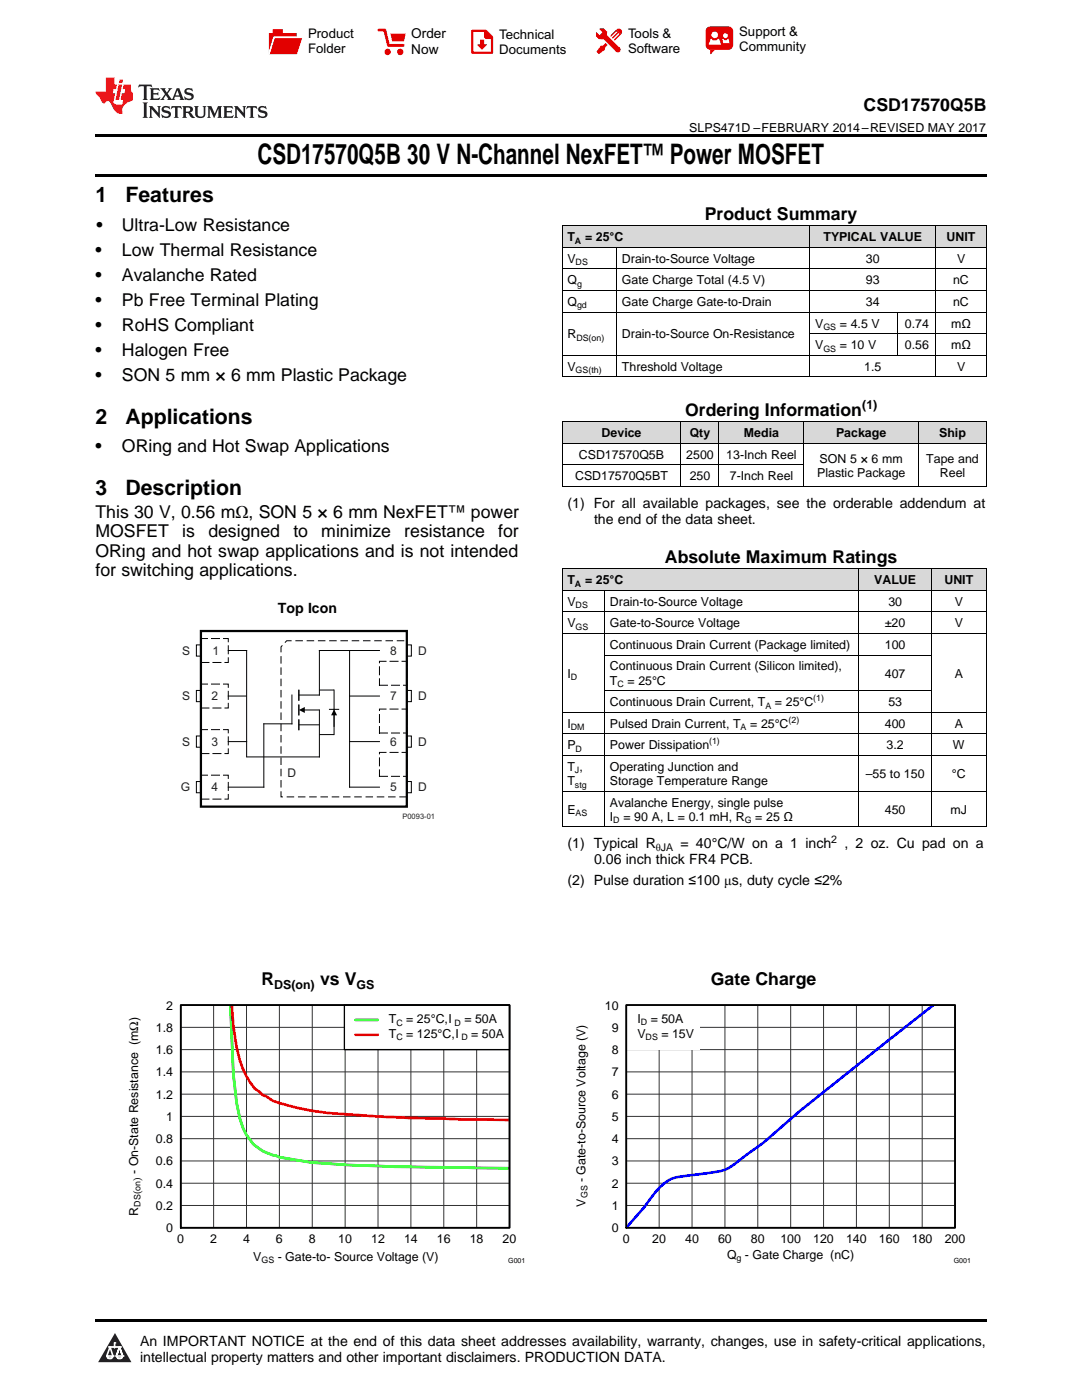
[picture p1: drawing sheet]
<svg xmlns="http://www.w3.org/2000/svg" width="216mm" height="279mm" viewBox="0 0 216 279" stroke-linecap="round" stroke-linejoin="round" font-family="sans-serif">
<g fill="#d8d8d8">
<path d="M112.2 113.6h8.4v4.3h-8.4z"/>
<path d="M120.6 113.6h50.8v4.3h-50.8z"/>
<path d="M171.4 113.6h14.4v4.3h-14.4z"/>
<path d="M185.8 113.6h11v4.3h-11z"/>
<path d="M112.2 84.2h23.7v4.3h-23.7z"/>
<path d="M135.9 84.2h7.6v4.3h-7.6z"/>
<path d="M143.5 84.2h16.9v4.3h-16.9z"/>
<path d="M160.4 84.2h22.9v4.3h-22.9z"/>
<path d="M183.3 84.2h13.5v4.3h-13.5z"/>
<path d="M112.2 45.1h10.8v4.3h-10.8z"/>
<path d="M123 45.1h38.6v4.3h-38.6z"/>
<path d="M161.6 45.1h17.6v4.3h-17.6z"/>
<path d="M179.2 45.1h7.6v4.3h-7.6z"/>
<path d="M186.8 45.1h10v4.3h-10z"/>
</g>
<path d="M22.9 266l3.3 5.9h-6.6z" fill="#231f20"/>
<path d="M21.3 270.6h1.2l-.3 .5h-.3a.53 .53 0 0 1-.6-.5z" fill-rule="evenodd" fill="#fff"/>
<path d="M21.3 270.6h1.2l-.3 .5h-.3a.53 .53 0 0 1-.6-.5z" fill="none" stroke="#231f20" stroke-width=".33"/>
<path d="M21.3 270.6l1.2 .1-.3 .4h-.5z" fill="none" stroke="#fff" stroke-width=".33"/>
<path d="M22.9 268.9h.1" fill="none" stroke="#fff" stroke-width=".33"/>
<path d="M22.9 268v.9z" fill="#fff"/>
<path d="M22.9 268v.9z" fill="none" stroke="#fff" stroke-width=".33"/>
<circle cx="22.9" cy="268" r=".16" fill="#fff"/>
<path d="M21.8 268.8h.1" fill="none" stroke="#fff" stroke-width=".33"/>
<path d="M21.8 268.8h2.2z" fill="#fff"/>
<path d="M21.8 268.8h2.2z" fill="none" stroke="#fff" stroke-width=".33"/>
<circle cx="24" cy="268.8" r=".16" fill="#fff"/>
<path d="M23.2 270.6h.1" fill="none" stroke="#fff" stroke-width=".33"/>
<path d="M23.8 268.8l-.6 1.8z" fill="#fff"/>
<path d="M23.8 268.8l-.6 1.8z" fill="none" stroke="#fff" stroke-width=".33"/>
<path d="M23.8 268.8l.7 1.8z" fill="#fff"/>
<path d="M23.8 268.8l.7 1.8z" fill="none" stroke="#fff" stroke-width=".33"/>
<path d="M24.4 270.6h.1" fill="none" stroke="#fff" stroke-width=".33"/>
<circle cx="21.3" cy="270.6" r=".16" fill="#fff"/>
<path d="M22 268.8l-.7 1.8z" fill="#fff"/>
<path d="M22 268.8l-.7 1.8z" fill="none" stroke="#fff" stroke-width=".33"/>
<path d="M22 268.8l.5 1.8z" fill="#fff"/>
<path d="M22 268.8l.5 1.8z" fill="none" stroke="#fff" stroke-width=".33"/>
<circle cx="22.5" cy="270.6" r=".16" fill="#fff"/>
<path d="M23.3 270.6h1.2a.63 .63 0 0 1-.6 .5 .63 .63 0 0 1-.6-.5z" fill-rule="evenodd" fill="#fff"/>
<path d="M23.3 270.6h1.2a.63 .63 0 0 1-.6 .5 .63 .63 0 0 1-.6-.5z" fill="none" stroke="#231f20" stroke-width=".33"/>
<path d="M23.3 270.6h1.2l-.4 .5h-.5z" fill="none" stroke="#fff" stroke-width=".33"/>
<path d="M23.2 270.6h.1" fill="none" stroke="#fff" stroke-width=".33"/>
<circle cx="24.5" cy="270.6" r=".16" fill="#fff"/>
<path d="M19 263.2h177.8v.5h-177.8z" fill="#000"/>
<path d="M36.1 200.6h65.6v44.4h-65.6z" fill="none" stroke="#000" stroke-width=".26"/>
<g fill="none" stroke="#333" stroke-width=".2">
<path d="M36.1 200.6h65.6v44.4h-65.6zM36.1 218.4h65.6M36.1 213.9h65.6M36.1 209.5h65.6M36.1 205h65.6M42.6 200.6v44.4M49.2 200.6v44.4M55.7 200.6v44.4M62.3 200.6v44.4M68.9 200.6v44.4M75.4 200.6v44.4M82 200.6v44.4"/>
<path d="M88.6 200.6v44.4M95.1 200.6v44.4M36.1 236.1h65.6M36.1 231.7h65.6M36.1 227.2h65.6M36.1 222.8h65.6M36.1 240.6h65.6"/>
</g>
<path d="M46 200.5l.6 13.9 .6 5.7 .7 3.2a10.9 10.9 0 0 0 3.3 5.5 8.9 8.9 0 0 0 3.9 1.8l.6 .3 6.6 1.1a460.4 460.4 0 0 0 32.8 1.1l6.6 .1" fill="none" stroke="#0f0" stroke-width=".53"/>
<path d="M46.2 200.5a38.1 38.1 0 0 0 2.3 13 11.6 11.6 0 0 0 2.7 4l1.3 1.1 .6 .2a5.5 5.5 0 0 0 2.6 1.3 50.5 50.5 0 0 0 13.2 2.3 534.4 534.4 0 0 0 32.8 1.1" fill="none" stroke="#f00" stroke-width=".53"/>
<path d="M68.7 200.6h33v8.9h-33z" fill="#fff"/>
<path d="M68.7 200.6h33v8.9h-33zM125 200.6h65.6v44.4h-65.6z" fill="none" stroke="#000" stroke-width=".26"/>
<path d="M70.9 203.5h4.5" fill="none" stroke="#0f0" stroke-width=".53"/>
<path d="M70.9 206.5h4.5" fill="none" stroke="#f00" stroke-width=".53"/>
<path d="M36.1 200.6h65.6v44.4h-65.6z" fill="none" stroke="#000" stroke-width=".35"/>
<g fill="none" stroke="#333" stroke-width=".2">
<path d="M125 200.6h65.6v44.4h-65.6zM125 218.4h65.6M125 213.9h65.6M125 209.5h65.6M125 205h65.6M131.5 200.6v44.4M138.1 200.6v44.4M144.6 200.6v44.4M151.2 200.6v44.4M157.8 200.6v44.4M164.3 200.6v44.4M170.9 200.6v44.4"/>
<path d="M177.5 200.6v44.4M184 200.6v44.4M125 236.1h65.6M125 231.7h65.6M125 227.2h65.6M125 222.8h65.6M125 240.6h65.6"/>
</g>
<path d="M186.3 200.5l-26.7 21.2-7.3 6.4-5.7 4.2a7.2 7.2 0 0 1-4.2 1.7l-5.1 .6a7.9 7.9 0 0 0-4.8 1.6 19.4 19.4 0 0 0-3.9 4.7l-3.6 4.1" fill="none" stroke="#00f" stroke-width=".53"/>
<path d="M125 200.6h14.6v8.9h-14.6z" fill="#fff"/>
<path d="M125 200.6h65.6v44.4h-65.6z" fill="none" stroke="#000" stroke-width=".35"/>
<path d="M112.2 157.9v7.2M120.6 157.9v7.2M171.4 157.9v7.2M185.8 157.9v7.2M196.8 157.9v7.2M112.2 165h84.6" fill="none" stroke="#000" stroke-width=".2"/>
<g fill="none" stroke="#010202" stroke-width=".2">
<path d="M39.2 128.7h.9v2.2h-.9zM39.2 137.8h.9v2.2h-.9zM45.6 129.8h3.6v21.2M45.6 138.9h3.5M58.3 138.7v5.8h-5.7v12.6h-7M59.6 137.7v2M66.7 137.7v3.9M69.8 138.9h5.9M69.8 129.8v27.3h5.9M75.7 129.8h-12v8.9h-4M81.2 128.7h.9v2.2h-.9zM81.2 137.8h.9v2.2h-.9z"/>
<path d="M39.2 146.9h.9v2.2h-.9zM39.2 156h.9v2.2h-.9zM45.6 148h3.6M59.6 140.7v2M59.6 143.7v1.9M60.4 141.7h3.3v9.4h-14.4M65.7 141.6h1.9M69.8 148h5.9M81.2 146.9h.9v2.2h-.9zM81.2 156h.9v2.2h-.9z"/>
</g>
<path d="M40.1 125.9h41.1v35.1h-41.1z" fill="none" stroke="#010202" stroke-width=".45"/>
<path d="M40.1 127.4h5.5v4.8h-5.5zM40.1 136.5h5.5v4.8h-5.5zM75.7 132h5.5v4.8h-5.5zM40.1 145.6h5.5v4.8h-5.5zM40.1 154.7h5.5v4.8h-5.5zM75.7 141.5h5.5v4.8h-5.5zM75.7 150.2h5.5v4.7h-5.5z" fill="none" stroke="#010202" stroke-width=".2" stroke-dasharray="1.6 .8"/>
<path d="M81.2 159h-25.1v-29.9l1.1-1.2h24" fill="none" stroke="#010202" stroke-width=".2" stroke-dasharray="1.5 .7" stroke-linecap="butt"/>
<path d="M59.6 141.7l1.2-.6v1.2z" fill="#010202"/>
<path d="M66.7 142.3v2.8" fill="none" stroke="#010202" stroke-width=".2"/>
<path d="M66.7 141.6l.6 1.2h-1.2z" fill="#010202"/>
<path d="M63.7 137.7h3M59.6 144.7h4.1M66.7 141.6v5h-3" fill="none" stroke="#010202" stroke-width=".2"/>
<g fill="none" stroke="#000" stroke-width=".2">
<path d="M112.2 58h84.6M112.2 53.7h84.6M112.2 49.4h84.6M112.2 45.1h84.6M112.2 45.1v30.1M123 49.4v25.8M161.6 45.1v30.1M186.7 45.1v30.1M196.8 45.1v30.1M112.2 75.2h84.6M112.2 70.9h84.6M112.2 62.3h84.6"/>
<path d="M161.6 66.6h35.2M179.2 62.3v8.6M112.2 97.1h84.6M112.2 92.8h48.2M112.2 88.5h84.6M112.2 84.2h84.6M112.2 84.2v13M135.8 84.2v13M143.5 84.2v13M160.4 84.2v13M183.3 84.2v13M196.8 84.2v13"/>
<path d="M112.2 117.8h84.6M112.2 113.5h84.6M112.2 113.6v44.3M120.6 117.9v40M171.4 113.6v44.3M185.8 113.6v44.3M196.8 113.6v44.3M112.2 126.4h84.6M112.2 122.1h84.6M120.6 137.8h65.2M120.6 130.7h65.2M112.2 157.9h84.6"/>
<path d="M112.2 150.8h84.6M112.2 146.5h84.6M112.2 142.2h84.6"/>
</g>
<path d="M19 34.8h177.8v.5h-177.8zM19 26.8h177.8v.6h-177.8zM112.2 97.1l.1 .1zM143.4 97.1l.1 .1zM160.3 97.1l.1 .1zM183.2 97.1l.1 .1zM196.7 97.1l.1 .1z" fill="#000"/>
<path d="M27.7 16.9l-.1 .6 .6-.3h.5v.2v2.2l-.2 .4h1l-.2-.4v-2.2v-.2h.5l.6 .3-.2-.6zM29.9 17.6l.2 .4v1.6l-.2 .4h1.9l.1-.6a1.09 1.09 0 0 1-1.3 .1v-.6h.6l.4 .2v-.7l-.2 .2h-.8v-.6l.2-.1a1.01 1.01 0 0 1 1 .3l-.1-.6zM32 17.6l.9 1.2-1 1.2h.9l-.2-.3 .5-.7 .5 .7-.3 .3h1.7l-.2-.3 .1-.4h1l.1 .4-.2 .3h1l-.3-.4-.7-2h-.5l-1 2.2-.8-1.1 .9-1.1h-.9l.2 .2-.4 .7-.4-.7 .2-.2zM35.4 18l.4 1h-.8zM37 17.7a.66 .66 0 0 0-.2 .8 .66 .66 0 0 0 .6 .4l.7 .2 .1 .2a.8 .8 0 0 1-.7 .4 .8 .8 0 0 1-.7-.5l.1 .8 .2-.2a.94 .94 0 0 0 1.1 .1 .94 .94 0 0 0 .4-.9 1.48 1.48 0 0 0-1.3-.6v-.4a1.1 1.1 0 0 1 1.2 .2l-.2-.6-.2 .1-.5-.1zM28.5 20.4l.2 .4v2.3l-.2 .4h1l-.2-.4v-2.3l.2-.4zM29.7 21.2l.2 .4v1.5l-.2 .4h.8l-.3-.4 .1-1.3 1.6 1.8v-2l.2-.4h-.7l.2 .2v1.1l-1.2-1.3zM32.5 21.3a.66 .66 0 0 0-.2 .8 .66 .66 0 0 0 .6 .4l.6 .2 .2 .2a.8 .8 0 0 1-.8 .4 .8 .8 0 0 1-.7-.5l.2 .7 .2-.1a.94 .94 0 0 0 1 .1 .94 .94 0 0 0 .5-1 1.47 1.47 0 0 0-1.3-.6l-.1-.3a1.1 1.1 0 0 1 1.3 .2l-.2-.6-.2 .1-.5-.2zM34.3 21.2l-.2 .6a.64 .64 0 0 1 .8-.3v1.6l-.2 .4h1l-.3-.4 .1-1.6a.66 .66 0 0 1 .8 .3l-.2-.6zM36.3 21.2l.3 .4v1.5l-.3 .4h1l-.2-.2v-.7h.5l.1 .1a.8 .8 0 0 0 1.2 .7l-1-1a.62 .62 0 0 0 .6-.5 .62 .62 0 0 0-.6-.7zM37.1 21.5h.1a.48 .48 0 0 1 .6 0 .48 .48 0 0 1 .1 .6l-.2 .1-.6 .1zM38.7 21.2l.2 .2a2.29 2.29 0 0 0 .4 2 1.05 1.05 0 0 0 1.7-.7v-1.3l.2-.2h-.8l.2 .4v1.1a.61 .61 0 0 1-.6 .6 .61 .61 0 0 1-.6-.6v-1.1l.3-.4zM41.3 21.2l.3 .4v1.5l-.3 .4h.8l-.2-.4v-1.4l.8 1.9 .9-1.9v1.4l-.2 .4h.9l-.2-.4v-1.5l.2-.4h-.8l-.7 1.5-.6-1.5zM44.5 21.2l.2 .4v1.5l-.2 .4h1.9l.2-.6a1.1 1.1 0 0 1-1.4 .2v-.7h.6l.4 .2v-.6l-.2 .1-.8 .1v-.6l.2-.1a1.02 1.02 0 0 1 1.1 .2l-.2-.5zM46.7 21.2l.2 .4v1.5l-.2 .4h.8l-.3-.4 .1-1.3 1.6 1.8v-2l.2-.4h-.7l.2 .2v1.1l-1.2-1.3zM49.3 21.2l-.1 .6a.64 .64 0 0 1 .8-.3v1.6l-.3 .4h1l-.2-.4v-1.6a.66 .66 0 0 1 .8 .3l-.1-.6zM51.7 21.3a.66 .66 0 0 0-.2 .7 .66 .66 0 0 0 .7 .5l.6 .2 .1 .2a.8 .8 0 0 1-.7 .4 .8 .8 0 0 1-.7-.5l.1 .7 .2-.1a.94 .94 0 0 0 1.1 .1 .94 .94 0 0 0 .4-1 1.48 1.48 0 0 0-1.2-.6l-.1-.3a1.1 1.1 0 0 1 1.2 .2l-.2-.6-.1 .1-.6-.2z" fill="#231f20"/>
<path d="M21.1 15.5v2.8h-2v.4l.9 .9a.96 .96 0 0 0 1 1 .59 .59 0 0 1 .5-.4 .59 .59 0 0 1 .5 .3l.4 .8a1.61 1.61 0 0 0 2.1 1.3 1.63 1.63 0 0 1 1.1-2.2l.9-.3v-1.5a1.6 1.6 0 0 1-.4-1.7h-1.4l-.2 .9h.5l-.2 .8h-.5l-.2 1v.3h.5l-.2 .9h-.7a.74 .74 0 0 1-1-.6l.3-1.6h-.5l.2-.8h.5l.1-.9h-.4v-1.4zM23.7 16.9l-.7 3h.8l.6-3zM23.8 15.9l-.1 .7h.7l.2-.7z" fill="#ee1d23"/>
<g fill="#d60000">
<path d="M54.4 5.8h2v.8h2.8v4.2h-5.5v-4.2h.7z" fill-rule="evenodd"/>
<path d="M54.7 7.5h5.6l-1 3.3h-5.6z" fill-rule="evenodd"/>
</g>
<path d="M54.6 7.4h5.8l-.1 .1h-5.5l-1.1 3.3z" fill-rule="evenodd" fill="#fff"/>
<path d="M54.6 7.4h5.8l-.1 .1h-5.5l-1.1 3.3z" fill="none" stroke="#fff" stroke-width=".2"/>
<path d="M75.6 6h1.2l.7 3.1h3" fill="none" stroke="#d60000" stroke-width=".56"/>
<g fill="#d60000">
<path d="M77.9 6.7h3.1l-.4 1.5h-2.3z" fill-rule="evenodd"/>
<circle cx="77.3" cy="10.4" r=".64"/>
<circle cx="79.9" cy="10.4" r=".64"/>
</g>
<path d="M94.2 6.2h2.7l1.3 1.2v3.1h-4z" fill="none" stroke="#d60000" stroke-width=".44"/>
<g fill="#d60000">
<path d="M95.8 7.9h.8v1h.6l-1 1.1-1-1v-.1h.6z" fill-rule="evenodd"/>
<path d="M96.6 6.2h.3l1.3 1.2v.4h-1.3l-.3-.4z" fill-rule="evenodd"/>
<path d="M119.6 5.7h.9l.6 .6 .1 .7 2.5 2.5-.8 .8-2.3-2.3-1.1-.2-.6-.6v-.8l.7 .6 .5-.4v-.2l-.4-.5z" fill-rule="evenodd"/>
<path d="M119.9 9.1h.4l.5-.5 .4 .4-.5 .5v.4l-1.2 .9-.5-.5z" fill-rule="evenodd"/>
<path d="M123 5.9a.67 .67 0 0 1 .9 0 .67 .67 0 0 1 0 .9z" fill-rule="evenodd"/>
<path d="M123 5.9l.9 .9-1.2 1.2h-.2l.1-.2 .9-.9 .1-.2h-.3l-.9 1h-.2v-.2l.9-1 .1-.2h-.3l-.9 1h-.2v-.2z" fill-rule="evenodd"/>
<circle cx="123.3" cy="9.9" r=".54"/>
</g>
<path d="M121.1 6.3l-.1 .7" fill="none" stroke="#d60000" stroke-width=".2"/>
<g fill="#d60000">
<path d="M141.1 5.5l.6-.2h3.6a.95 .95 0 0 1 1 .9v2.8a.95 .95 0 0 1-1 .9h-3.6a.95 .95 0 0 1-.9-.9v-2.8z" fill-rule="evenodd"/>
<path d="M141.7 9.9h.9l-.7 .9h-.2z" fill-rule="evenodd"/>
</g>
<g fill="#fff">
<path d="M144.3 8.6h1.3z"/>
<path d="M141.8 7.8h.3l.1 .2h.8l.2-.2h.3l.4 1.1h-2.5z" fill-rule="evenodd"/>
<path d="M144.2 7.8h.2l.2 .2h.4l.2-.2h.2l.2 .8h-1.3z" fill-rule="evenodd"/>
<circle cx="142.6" cy="6.9" r=".65"/>
<circle cx="144.8" cy="7.1" r=".48"/>
</g>
<text font-size="5.6" x="51.4" y="32.8">CSD17570Q5B 30 V N-Channel NexFET™ Power MOSFET</text>
<g font-size="4.2">
<text x="19" y="40.4">1</text>
<text x="25" y="40.4">Features</text>
<text x="19" y="84.6">2</text>
<text x="25" y="84.6">Applications</text>
<text x="19" y="98.7">3</text>
<text x="25" y="98.7">Description</text>
</g>
<g font-size="3.5">
<text x="172.3" y="22.2">CSD17570Q5B</text>
<text x="19.2" y="46.1">•</text>
<text x="24.3" y="46.1">Ultra-Low Resistance</text>
<text x="140.7" y="43.9">Product Summary</text>
<text x="19" y="51.1">•</text>
<text x="24.3" y="51.1">Low Thermal Resistance</text>
<text x="19" y="56.1">•</text>
<text x="24.3" y="56.1">Avalanche Rated</text>
<text x="19" y="61.1">•</text>
<text x="24.3" y="61.1">Pb Free Terminal Plating</text>
<text x="19" y="66.1">•</text>
<text x="19" y="71.1">•</text>
<text x="24.3" y="66.1">RoHS Compliant</text>
<text x="24.3" y="71.1">Halogen Free</text>
<text x="19" y="76.1">•</text>
<text x="24.3" y="76.1">SON 5 mm × 6 mm Plastic Package</text>
<text x="136.7" y="83">Ordering Information</text>
<text x="19" y="90.3">•</text>
<text x="24.3" y="90.3">ORing and Hot Swap Applications</text>
<text x="19" y="103.4">This 30 V, 0.56 mΩ, SON 5 × 6 mm NexFET™ power</text>
<text x="19" y="107.2">MOSFET</text>
<text x="36.4" y="107.2">is</text>
<text x="41.6" y="107.2">designed</text>
<text x="58.5" y="107.2">to</text>
<text x="64.1" y="107.2">minimize</text>
<text x="80.7" y="107.2">resistance</text>
<text x="99.4" y="107.2">for</text>
<text x="19" y="111.1">ORing and hot swap applications and is not intended</text>
<text x="132.7" y="112.3">Absolute Maximum Ratings</text>
<text x="19" y="115">for switching applications.</text>
<text x="52.2" y="196.6">R</text>
<text x="63.9" y="196.6">vs V</text>
<text x="141.9" y="196.6">Gate Charge</text>
</g>
<g font-size="2.8">
<text x="113.2" y="101.4">(1) For all available packages, see the orderable addendum at</text>
<text x="118.5" y="104.6">the end of the data sheet.</text>
<text x="55.5" y="122.4">Top Icon</text>
<text x="113.2" y="169.3">(1) Typical R</text>
<text x="118.5" y="172.5">0.06 inch thick FR4 PCB.</text>
<text x="135.8" y="169.3">= 40°C/W on a 1 inch</text>
<text x="168.5" y="169.3">, 2 oz. Cu pad on a</text>
<text x="113.2" y="176.7">(2) Pulse duration ≤100 μs, duty cycle ≤2%</text>
<text x="27.9" y="268.6">An IMPORTANT NOTICE at the end of this data sheet addresses availability, warranty, changes, use in safety-critical applications,</text>
<text x="27.9" y="271.8">intellectual property matters and other important disclaimers. PRODUCTION DATA.</text>
</g>
<g font-size="2.7">
<text x="82.1" y="7.7">Order</text>
<text x="82.1" y="10.7">Now</text>
</g>
<g font-size="2.6">
<text x="61.5" y="7.6">Product</text>
<text x="61.5" y="10.6">Folder</text>
<text x="99.6" y="7.8">Technical</text>
<text x="99.6" y="10.8">Documents</text>
<text x="125.3" y="7.6">Tools &amp;</text>
<text x="125.3" y="10.6">Software</text>
<text x="147.5" y="7.2">Support &amp;</text>
<text x="147.5" y="10.2">Community</text>
</g>
<g font-size="2.5">
<text x="137.5" y="26.3">SLPS471D –FEBRUARY 2014–REVISED MAY 2017</text>
<text x="113.2" y="48.2">T</text>
<text x="113.2" y="52.5">V</text>
<text x="116.7" y="48.2">= 25°C</text>
<text x="124.1" y="52.5">Drain-to-Source Voltage</text>
<text x="164.3" y="48.2">TYPICAL VALUE</text>
<text x="172.8" y="52.5">30</text>
<text x="188.9" y="48.2">UNIT</text>
<text x="191" y="52.5">V</text>
<text x="113.2" y="56.8">Q</text>
<text x="124.1" y="56.8">Gate Charge Total (4.5 V)</text>
<text x="172.8" y="56.8">93</text>
<text x="190.2" y="56.8">nC</text>
<text x="113.2" y="61.1">Q</text>
<text x="124.1" y="61.1">Gate Charge Gate-to-Drain</text>
<text x="162.7" y="65.4">V</text>
<text x="167.6" y="65.4">= 4.5 V</text>
<text x="172.8" y="61.1">34</text>
<text x="180.6" y="65.4">0.74</text>
<text x="189.8" y="65.4">mΩ</text>
<text x="190.2" y="61.1">nC</text>
<text x="113.2" y="67.5">R</text>
<text x="124.1" y="67.5">Drain-to-Source On-Resistance</text>
<text x="162.7" y="69.7">V</text>
<text x="167.6" y="69.7">= 10 V</text>
<text x="180.6" y="69.7">0.56</text>
<text x="189.8" y="69.7">mΩ</text>
<text x="113.2" y="74">V</text>
<text x="124.1" y="74">Threshold Voltage</text>
<text x="172.4" y="74">1.5</text>
<text x="191" y="74">V</text>
<text x="172" y="81.6">(1)</text>
<text x="120.1" y="87.3">Device</text>
<text x="137.6" y="87.3">Qty</text>
<text x="148.4" y="87.3">Media</text>
<text x="166.8" y="87.3">Package</text>
<text x="187.4" y="87.3">Ship</text>
<text x="114.8" y="95.9">CSD17570Q5BT</text>
<text x="115.5" y="91.6">CSD17570Q5B</text>
<text x="136.9" y="91.6">2500</text>
<text x="137.6" y="95.9">250</text>
<text x="144.9" y="91.6">13-Inch Reel</text>
<text x="145.6" y="95.9">7-Inch Reel</text>
<text x="163.1" y="95.1">Plastic Package</text>
<text x="163.5" y="92.3">SON 5 × 6 mm</text>
<text x="184.8" y="92.3">Tape and</text>
<text x="187.5" y="95.1">Reel</text>
<text x="113.2" y="116.6">T</text>
<text x="116.7" y="116.6">= 25°C</text>
<text x="174.4" y="116.6">VALUE</text>
<text x="188.5" y="116.6">UNIT</text>
<text x="113.2" y="120.9">V</text>
<text x="113.2" y="125.2">V</text>
<text x="121.7" y="120.9">Drain-to-Source Voltage</text>
<text x="121.7" y="125.2">Gate-to-Source Voltage</text>
<text x="176.6" y="125.2">±20</text>
<text x="177.3" y="120.9">30</text>
<text x="190.5" y="120.9">V</text>
<text x="190.5" y="125.2">V</text>
<text x="121.7" y="129.5">Continuous Drain Current (Package limited)</text>
<text x="176.6" y="129.5">100</text>
<text x="113.2" y="135.2">I</text>
<text x="121.7" y="133.8">Continuous Drain Current (Silicon limited),</text>
<text x="121.7" y="136.6">T</text>
<text x="125.2" y="136.6">= 25°C</text>
<text x="176.6" y="135.2">407</text>
<text x="190.5" y="135.2">A</text>
<text x="121.7" y="140.9">Continuous Drain Current, T</text>
<text x="154.6" y="140.9">= 25°C</text>
<text x="177.3" y="140.9">53</text>
<text x="113.2" y="145.2">I</text>
<text x="113.2" y="149.5">P</text>
<text x="121.7" y="145.2">Pulsed Drain Current, T</text>
<text x="121.7" y="149.5">Power Dissipation</text>
<text x="149.7" y="145.2">= 25°C</text>
<text x="176.6" y="145.2">400</text>
<text x="176.9" y="149.5">3.2</text>
<text x="190.1" y="149.5">W</text>
<text x="190.5" y="145.2">A</text>
<text x="113.2" y="153.8">T ,</text>
<text x="121.7" y="153.8">Operating Junction and</text>
<text x="172.8" y="155.3">–55 to 150</text>
<text x="189.9" y="155.3">°C</text>
<text x="113.2" y="156.7">T</text>
<text x="121.7" y="156.7">Storage Temperature Range</text>
<text x="121.7" y="161">Avalanche Energy, single pulse</text>
<text x="113.2" y="162.4">E</text>
<text x="121.7" y="163.8">I</text>
<text x="124.4" y="163.8">= 90 A, L = 0.1 mH, R</text>
<text x="150.7" y="163.8">= 25 Ω</text>
<text x="176.6" y="162.4">450</text>
<text x="189.7" y="162.4">mJ</text>
<text x="54.7" y="197.3">DS(on)</text>
<text x="71.2" y="197.3">GS</text>
<text x="33.2" y="201.5">2</text>
<text x="120.7" y="201.5">10</text>
<text x="31.1" y="205.9">1.8</text>
<text x="77.6" y="204.2">T</text>
<text x="77.6" y="207.2">T</text>
<text x="81.1" y="204.2">= 25°C, I</text>
<text x="81.1" y="207.2">= 125°C, I</text>
<text x="92.7" y="204.2">= 50A</text>
<text x="94" y="207.2">= 50A</text>
<text x="122.1" y="205.9">9</text>
<text x="127.2" y="204.2">I</text>
<text x="127.2" y="207.2">V</text>
<text x="129.8" y="204.2">= 50A</text>
<text x="132" y="207.2">= 15V</text>
<text x="31.1" y="214.8">1.4</text>
<text x="31.1" y="210.4">1.6</text>
<text x="122.1" y="214.8">7</text>
<text x="122.1" y="210.4">8</text>
<text x="31.1" y="219.2">1.2</text>
<text x="122.1" y="219.2">6</text>
<text x="33.2" y="223.7">1</text>
<text x="122.1" y="223.7">5</text>
<text x="31.1" y="232.6">0.6</text>
<text x="31.1" y="228.1">0.8</text>
<text x="122.1" y="232.6">3</text>
<text x="122.1" y="228.1">4</text>
<text x="27.6" y="234.3" transform="rotate(-90 27.6 234.3)">- On-State Resistance (mΩ)</text>
<text x="31.1" y="237">0.4</text>
<text x="116.8" y="235.9" transform="rotate(-90 116.8 235.9)">- Gate-to-Source Voltage (V)</text>
<text x="122.1" y="237">2</text>
<text x="27.6" y="242.6" transform="rotate(-90 27.6 242.6)">R</text>
<text x="31.1" y="241.5">0.2</text>
<text x="33.2" y="245.9">0</text>
<text x="116.8" y="240.8" transform="rotate(-90 116.8 240.8)">V</text>
<text x="122.1" y="245.9">0</text>
<text x="122.1" y="241.5">1</text>
<text x="35.4" y="248.1">0</text>
<text x="41.9" y="248.1">2</text>
<text x="48.5" y="248.1">4</text>
<text x="50.5" y="251.6">V</text>
<text x="55.1" y="248.1">6</text>
<text x="55.4" y="251.6">- Gate-to- Source Voltage (V)</text>
<text x="61.6" y="248.1">8</text>
<text x="67.5" y="248.1">10</text>
<text x="74.1" y="248.1">12</text>
<text x="80.6" y="248.1">14</text>
<text x="87.2" y="248.1">16</text>
<text x="93.7" y="248.1">18</text>
<text x="100.3" y="248.1">20</text>
<text x="124.3" y="248.1">0</text>
<text x="130.2" y="248.1">20</text>
<text x="136.7" y="248.1">40</text>
<text x="143.3" y="248.1">60</text>
<text x="145.1" y="251.3">Q - Gate Charge (nC)</text>
<text x="149.8" y="248.1">80</text>
<text x="155.7" y="248.1">100</text>
<text x="162.3" y="248.1">120</text>
<text x="168.8" y="248.1">140</text>
<text x="175.4" y="248.1">160</text>
<text x="182" y="248.1">180</text>
<text x="188.5" y="248.1">200</text>
</g>
<g font-size="2.4" fill="#231f20">
<text x="36.3" y="130.7">S</text>
<text x="42.4" y="130.7">1</text>
<text x="77.8" y="130.7">8</text>
<text x="83.4" y="130.7">D</text>
<text x="36.3" y="139.8">S</text>
<text x="42.2" y="139.8">2</text>
<text x="77.8" y="139.8">7</text>
<text x="83.4" y="139.8">D</text>
<text x="36.3" y="148.8">S</text>
<text x="42.2" y="148.8">3</text>
<text x="77.8" y="148.8">6</text>
<text x="83.4" y="148.8">D</text>
<text x="57.4" y="155.1">D</text>
<text x="36.1" y="157.9">G</text>
<text x="42.2" y="158">4</text>
<text x="77.8" y="157.9">5</text>
<text x="83.4" y="157.9">D</text>
</g>
<g font-size="2.1">
<text x="130.9" y="169.9">θJA</text>
<text x="165.9" y="168.2">2</text>
<text x="28" y="238.4" transform="rotate(-90 28 238.4)">(</text>
<text x="28" y="235.7" transform="rotate(-90 28 235.7)">)</text>
</g>
<g font-size="1.8">
<text x="114.7" y="48.6">A</text>
<text x="114.9" y="53">DS</text>
<text x="115.1" y="57.3">g</text>
<text x="115.1" y="61.6">gd</text>
<text x="164.3" y="65.9">GS</text>
<text x="115" y="68">DS(on)</text>
<text x="164.3" y="70.2">GS</text>
<text x="114.9" y="74.5">GS(th)</text>
<text x="114.7" y="117.1">A</text>
<text x="114.9" y="121.4">DS</text>
<text x="114.9" y="125.7">GS</text>
<text x="113.9" y="135.7">D</text>
<text x="123.2" y="137.1">C</text>
<text x="152.7" y="141.4">A</text>
<text x="162.3" y="139.9">(1)</text>
<text x="113.9" y="145.7">DM</text>
<text x="141.5" y="148.6">(1)</text>
<text x="147.8" y="145.7">A</text>
<text x="157.3" y="144.3">(2)</text>
<text x="114.7" y="154.3">J</text>
<text x="114.9" y="150">D</text>
<text x="114.7" y="157.2">stg</text>
<text x="114.9" y="162.9">AS</text>
<text x="122.4" y="164.3">D</text>
<text x="148.6" y="164.3">G</text>
<text x="79.1" y="204.7">C</text>
<text x="79.1" y="207.6">C</text>
<text x="90.7" y="204.7">D</text>
<text x="92.1" y="207.6">D</text>
<text x="127.9" y="204.7">D</text>
<text x="128.8" y="207.6">DS</text>
<text x="117.3" y="239.2" transform="rotate(-90 117.3 239.2)">GS</text>
<text x="28" y="240.8" transform="rotate(-90 28 240.8)">DS on</text>
<text x="147" y="251.7">g</text>
<text x="52.2" y="252">GS</text>
</g>
<text font-size="1.5" fill="#231f20" x="80.3" y="163.4">P0093-01</text>
<g font-size="1.4">
<text x="101.4" y="252.1">G001</text>
<text x="190.3" y="252.1">G001</text>
</g>
</svg>
